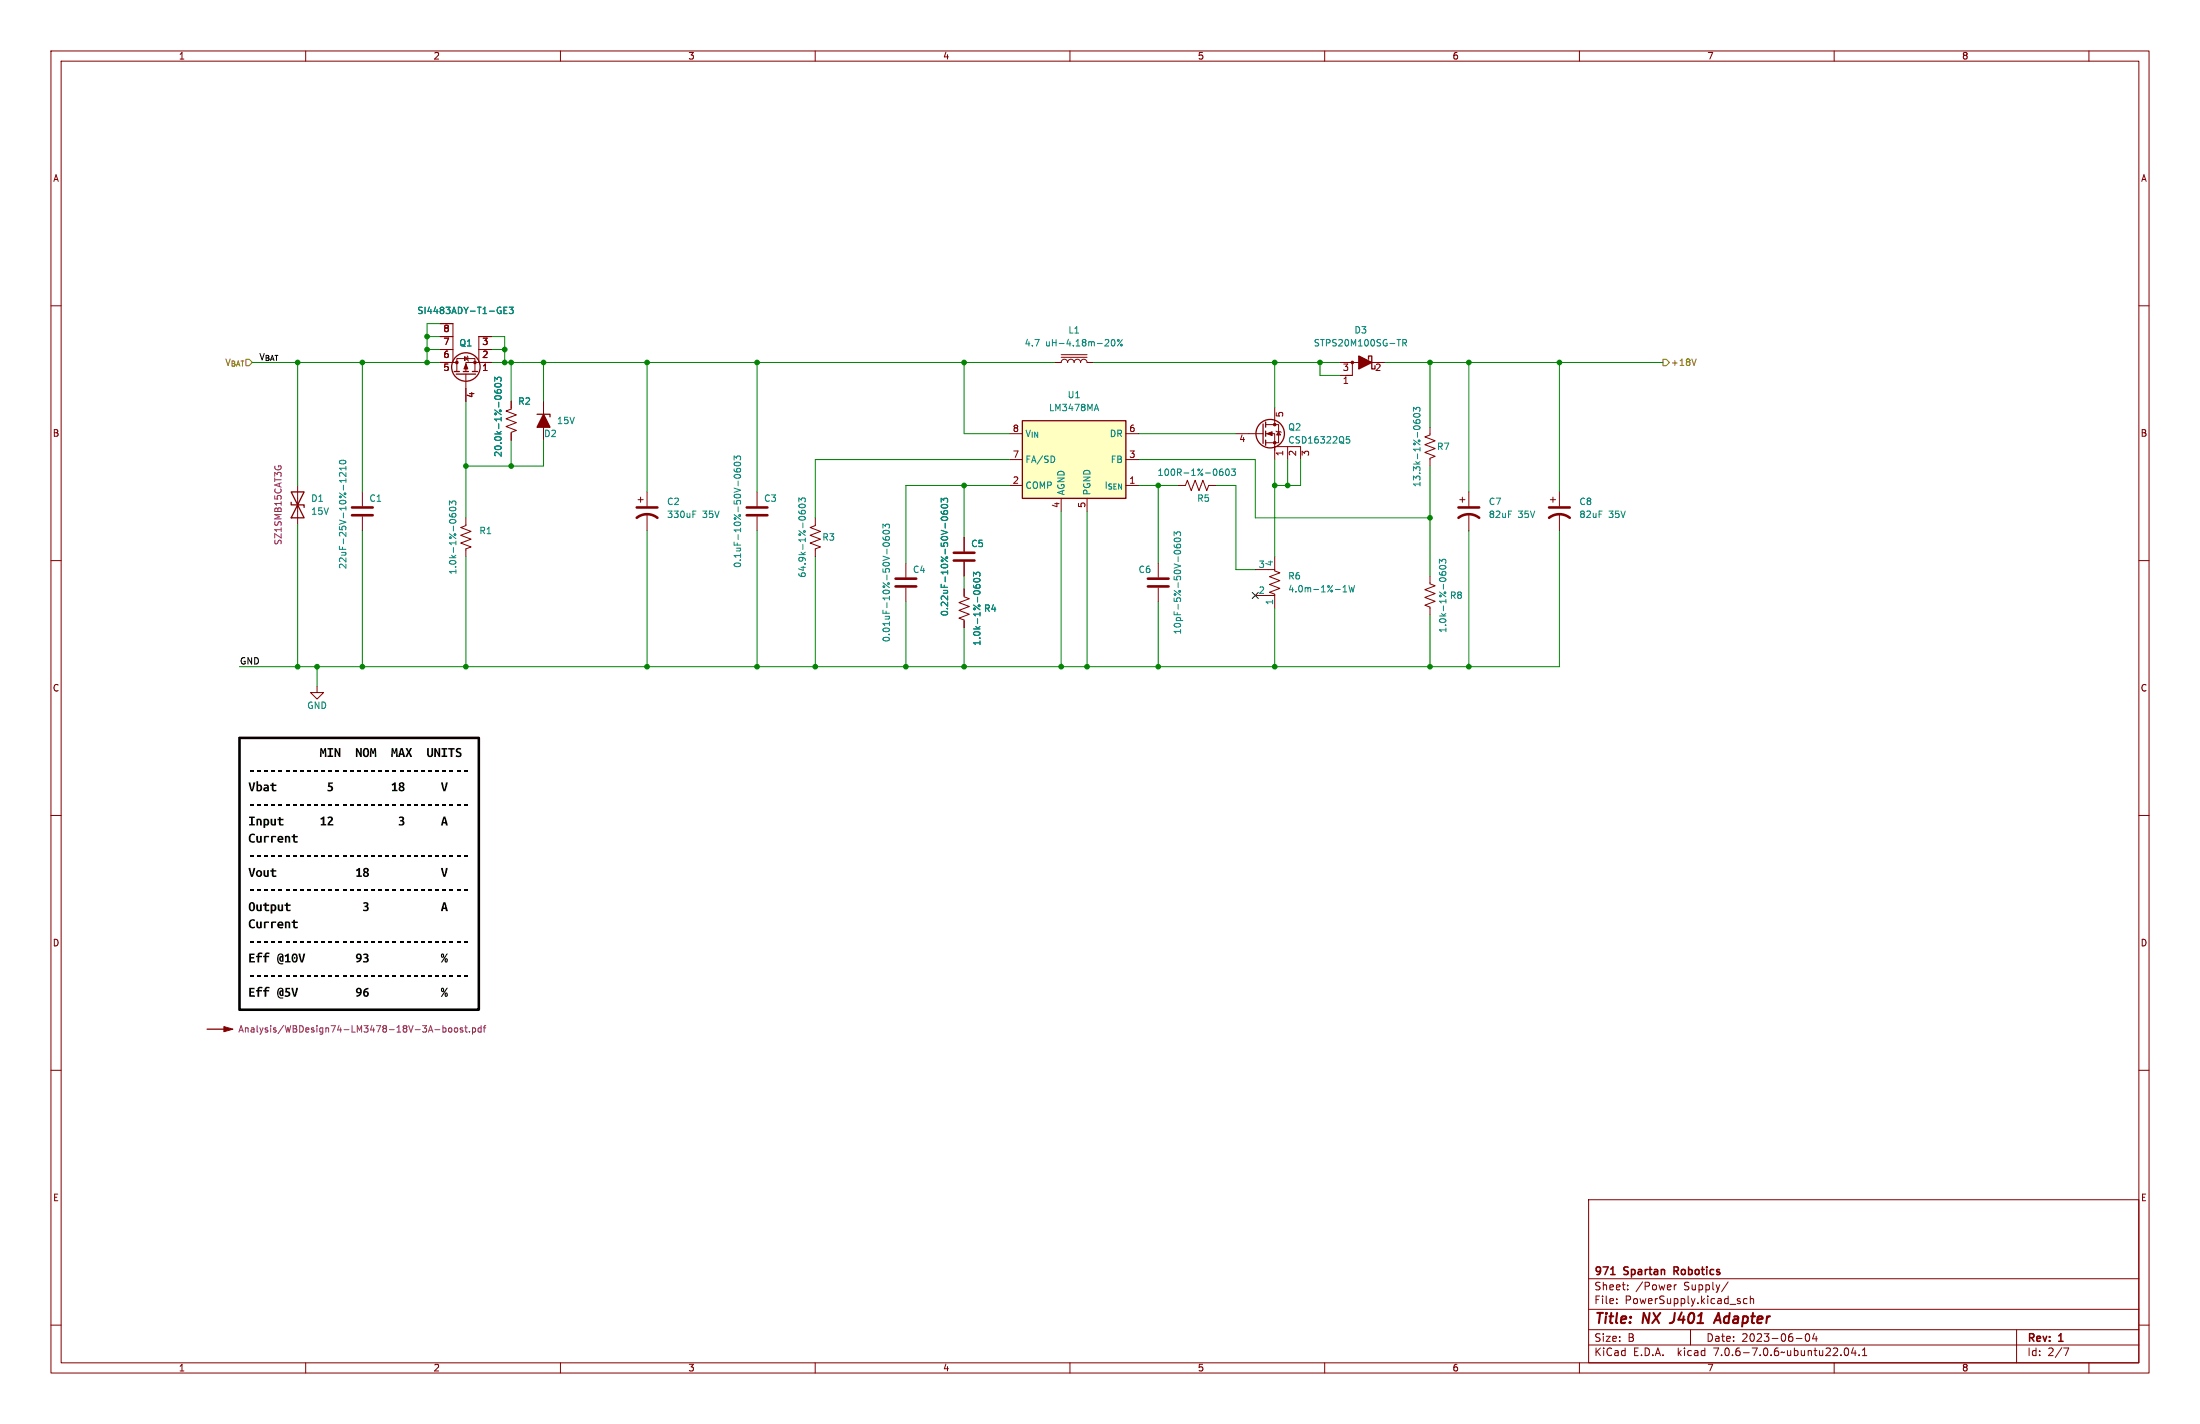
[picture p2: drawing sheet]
<svg xmlns="http://www.w3.org/2000/svg" width="432mm" height="279mm" viewBox="0 0 432 279" stroke-linecap="round" stroke-linejoin="round" font-family="sans-serif">
<g fill="none" stroke="#840000" stroke-width=".2">
<path d="M10 10h411.8v259.4h-411.8zM12 12h407.8v255.4h-407.8zM60 10v2M110 10v2M160 10v2M210 10v2M260 10v2M310 10v2M360 10v2M410 10v2M10 60h2M419.8 60h2"/>
<path d="M86.4 71.1h3.3M86.4 63.5h2.5v7.6M86.4 68.6h2.5M86.4 66h2.5M89.7 72.9v-2.5h3.5v2.5M91.2 70l.6 .4-.6 .3zM91.4 73.4v5.3M91.7 69.9l.2 1M94 71.1h-2.6v1.8M94 71.1h2.5M94 68.6h2.5M96.5 66h-2.5v5.1"/>
<path d="M100.3 78.7v1.6l-1 .3 2 .8-2 .8 2 .7-2 .8 2 .8-1 .3v1.6M106.7 78.7v7.7M207 71.1h1.3a.64 .64 0 0 1 .6-.6 .64 .64 0 0 1 .6 .6 .64 .64 0 0 1 .7-.6 .64 .64 0 0 1 .6 .6 .64 .64 0 0 1 .7-.6 .64 .64 0 0 1 .6 .6 .64 .64 0 0 1 .6-.6 .64 .64 0 0 1 .7 .6h1.2M208.3 70.1h5.1M208.3 69.6h5.1M262.9 71.1h2.5M262.9 73.7h2.5M271.8 71.1h-6.4v2.6h-1.2M58.4 95.3v7.6M71.1 96.5v2.8M125.2 98h1M125.7 97.5v1.1"/>
<path d="M127 96.5v2.8M148.6 96.5v2.8M198.1 95.3h2.6M198.1 90.2h2.6M198.1 85.1h2.6M208.3 97.8v2.5M213.4 97.8v2.5M221 95.3h2.5M221 90.2h2.5M221 85.1h2.5M231.1 95.3h1.6l.3-1.1 .8 2.1 .8-2.1 .7 2.1 .8-2.1 .8 2.1 .3-1h1.6M242.6 85.1h5.3"/>
<path d="M248.4 85.1h1.8v5.1M248.4 83.3h2.6v3.6h-2.6M250.2 80v3.3M250.2 88.4v-.8h5.1v2.6M250.4 84.6l1.1 .2M251 84.7l.3 .6h-.7zM252.7 87.6v2.6M280.7 83.8v1.5l-1 .4 2 .8-2 .7 2 .8-2 .8 2 .7-1 .4v1.5M286.5 98h1M287 97.5v1.1M288.3 96.5v2.8M304.3 98h1"/>
<path d="M304.8 97.5v1.1M306.1 96.5v2.8M10 110h2M71.1 101.3v2.8M91.4 101.6v1.5l-1 .4 2.1 .8-2.1 .7 2.1 .8-2.1 .8 2.1 .7-1.1 .4v1.5M127 100.8v3.3M148.6 101.3v2.8M160 101.6v1.5l-1 .4 2 .8-2 .7 2 .8-2 .8 2 .7-1 .4v1.5M177.8 110.5v2.8M177.8 115.3v2.8M189.2 115.6v1.5l1 .4-2 .7 2 .8-2 .8 2 .7-2 .8 1 .4v1.5M189.2 105.4v2.8"/>
<path d="M189.2 110.2v2.8M227.3 110.5v2.8M227.3 115.3v2.8M246.4 116.8h3.8M246.4 111.8h2.5M250.2 109.2v2.8l1 .4-2 .8 2 .7-2 .8 2 .7-2 .8 1 .4v2.8M280.7 113v1.6l1 .3-2 .8 2 .8-2 .7 2 .8-2 .7 1 .4v1.6M288.3 100.8v3.3M306.1 100.8v3.3M419.8 110h2M62.2 134.6v1.3h1.3l-1.3 1.3-1.2-1.3h1.2M10 160h2"/>
<path d="M419.8 160h2M10 210h2M419.8 210h2M311.8 235.4h108v32h-108zM10 260h2M311.8 256.9h108M311.8 250.9h108M317.3 255.6v.2M317.3 254.9v.1M319.5 252.9v.2M319.5 252.2v.1M328.6 252.1v1"/>
<path d="M329 252.1l-.2 .1-.2 .2M339.2 251.5l-1.3 1.9M342.9 254.9l-.4-.1-.3 .3 .1 .6h.6M343.5 254.9l.3-.1 .3 .1 .1 .9M343.5 254.3v1.5M419.8 260h2M60 267.4v2M110 267.4v2M160 267.4v2M210 267.4v2M260 267.4v2M310 267.4v2"/>
<path d="M311.8 263.9h108M311.8 260.9h108M331.8 260.9v3M352.5 262.6h1.2M354.5 261.8l.2-.1a.8 .8 0 0 1 .5 .7 .8 .8 0 0 1-.5 .8 1 1 0 0 1-.2-1.4zM356.1 261.6l-.3 1.1h.9M356.5 262.2v1M360 267.4v2M362.2 264.6l.1-.1a.8 .8 0 0 1 .5 .7 .8 .8 0 0 1-.5 .8 1 1 0 0 1-.1-1.4zM363.8 264.4l-.4 1.1h.9M364.1 265v1M364.9 265.8v.2"/>
<path d="M365.5 266h.9M365.5 264.9l.5-.4v1.5M395.8 260.9v6.5M405 264.5h1l-.6 1.5M410 267.4v2"/>
</g>
<path d="M328.2 259.5l-.5 .1M336.4 259.6l.9-2 .4 2M336.6 259h1" fill="none" stroke="#840000" stroke-width=".4"/>
<path d="M316.1 250.1h.9M328.6 249.4h.5M329.1 248.6h-.5v1.5" fill="none" stroke="#840000" stroke-width=".3"/>
<g fill="none" stroke="#008484" stroke-width=".2">
<path d="M97.1 74.8v-.8l.5 .4 .1-.3h.5l.2 .2-.2 .5M97.1 76.6l.1 .3 .2 .2 .7 .1 .3-.3-.2-.4-.4-.1-.2 .2v.3l.2 .3M97.2 75.3a.68 .68 0 0 1 1.2 .3 .72 .72 0 0 1-1.3-.1zM98.9 60.9h.4M99.5 60.3h-.6v1.2h.6M99.9 60.3h.8l-.4 .5 .4 .1v.5l-.2 .1-.6-.1M215.2 79.3l.4 1.3M218.2 66.7l.2-.1a.68 .68 0 0 1 .5 .7 .68 .68 0 0 1-.5 .6l-.3-.5zM220.3 66.6l-1 1.3M274.2 66.6h.7M275.3 67.3l.6-.1 .2-.2-.1-.3-.7-.1v1.3M275.6 67.3l.5 .6"/>
<path d="M66.7 90.4a.68 .68 0 0 1 1.2 .3 .72 .72 0 0 1-1.3-.1zM67.9 91.5v.7M67.9 92.7v.8l-.9-.8-.4 .3 .1 .4M67.9 93.9v.8M67.9 94.3h-1.3l.4 .4M67.9 91.9h-1.3l.4 .3M88.2 99.1v-.8l.5 .4 .1-.3h.6l.1 .1-.1 .6M88.3 99.7a.75 .75 0 0 1 1.2 .2 .72 .72 0 0 1-1.3-.1zM144.1 90.3v-.8l.5 .4 .1-.4h.5l.2 .2-.2 .6M144.1 92l.1 .4 .2 .2h.7l.3-.2-.2-.4-.4-.1-.2 .1v.4l.2 .2M144.2 90.9a.75 .75 0 0 1 1.2 .2 .72 .72 0 0 1-1.3-.1zM144.2 93.2a.68 .68 0 0 1 1.2 .3 .72 .72 0 0 1-1.3-.1z"/>
<path d="M156.8 98.5v-.8l.5 .4 .1-.3h.5l.2 .1-.2 .6M156.9 99.1a.75 .75 0 0 1 1.2 .2 .72 .72 0 0 1-1.3-.1zM184.7 98.5v-.7l.5 .4 .1-.4h.6l.1 .2-.1 .5M184.9 99.1a.68 .68 0 0 1 1.1 .3 .72 .72 0 0 1-1.3-.1zM206.9 89.7l.1 .3-.1 .6M214.9 80.2h.6M239.5 92.6l.3-.1 .3 .2-.2 .5h-.4M239.9 92l-.4 .1M240.7 92.1l.1-.1a.68 .68 0 0 1 .5 .7 .68 .68 0 0 1-.5 .6l-.3-.5zM241.7 92h.8l-.4 .5 .3 .1v.6l-.2 .1-.5-.1M264.3 85.7h.6M264.3 86.2h.4l.2 .2-.1 .5h-.5"/>
<path d="M277.4 80.7v-.8l.5 .4 .1-.3h.6l.1 .2-.1 .5M277.4 82.5l.1 .3 .2 .2 .8 .1 .2-.3-.1-.4-.4-.1-.2 .2-.1 .3 .3 .3M277.5 81.3a.75 .75 0 0 1 1.2 .3 .72 .72 0 0 1-1.3-.2zM88.2 100.8l.1 .4 .2 .2M88.8 101.3l-.1-.3 .2-.3 .5 .1v.5M136 100.9h.4M136 100.3h.6M156.8 100.2l.1 .4 .2 .2h.7l.3-.2-.2-.4-.4-.1-.2 .1v.4l.2 .2M173.3 103.6v-.8l.5 .5 .1-.4h.5l.2 .2-.2 .5M173.3 105.4l.1 .3 .2 .2 .7 .1 .3-.3-.2-.4h-.4l-.2 .1v.3l.2 .3M173.4 106.6a.75 .75 0 0 1 1.2 .3 .72 .72 0 0 1-1.3-.1zM173.4 104.2a.68 .68 0 0 1 1.2 .3 .72 .72 0 0 1-1.3-.1z"/>
<path d="M184.7 100.3l.1 .4 .2 .1 .8 .1 .2-.2-.1-.5h-.4l-.2 .1-.1 .4 .3 .2M184.8 101.6a.75 .75 0 0 1 1.2 .2 .72 .72 0 0 1-1.3-.1zM191.1 113.1v-.8l.5 .4 .1-.4h.5l.1 .2-.1 .6M191.1 114.8v.4l.3 .2M191.2 113.6a.69 .69 0 0 1 1.1 .3 .72 .72 0 0 1-1.2-.1zM191.6 115.3v-.4l.2-.2 .5 .1v.5M230.4 105.1v-.7l.5 .4 .2-.4h.5l.1 .2-.1 .5M230.4 106.9l.1 .4 .3 .1 .7 .1 .2-.2-.1-.5h-.4l-.2 .1-.1 .4 .3 .2M230.6 105.7a.69 .69 0 0 1 1.1 .3 .72 .72 0 0 1-1.3-.1zM230.7 108.6l-.3-.2a.68 .68 0 0 1 .7-.4 .68 .68 0 0 1 .6 .4l-.2 .2M263.6 116.1h.7M263.6 115.2l.4-.3v1.2"/>
<path d="M264.8 114.9l.3 1.2 .2-.9 .2 .9 .3-1.2M282.5 110.5v-.8l.5 .5 .1-.4h.6l.1 .2-.1 .5M282.5 112.3l.1 .3 .2 .2M282.6 111.1a.75 .75 0 0 1 1.2 .3 .72 .72 0 0 1-1.3-.2zM283.1 112.8l-.1-.4 .2-.2 .5 .1v.5"/>
<circle cx="219.5" cy="66.8" r=".18"/>
<circle cx="220.1" cy="67.7" r=".18"/>
</g>
<path d="M200.7 82.6h20.3v15.2h-20.3z" fill="#ffffc2" stroke="#ffffc2" stroke-width=".2"/>
<g fill="none" stroke="#840000" stroke-width=".25">
<path d="M89.2 72.9h1M89.5 73.4h3.8M90.9 72.9h1M92.7 72.9h1M268.6 70.5v-.6h.6v2.5h.7v-.6M57.1 98.6v.5h2.6v.5M57.1 96.5h2.6l-2.6 5.1h2.6zM105.4 81.3h2.5v.5M200.7 82.6h20.3v15.2h-20.3zM247.9 83.2v3.8M248.4 82.8v1M248.4 84.6v1"/>
<path d="M248.4 86.4v1M40.6 201.9h4.1"/>
<circle cx="91.4" cy="72" r="2.79"/>
<circle cx="249.3" cy="85.1" r="2.79"/>
</g>
<g fill="none" stroke="#840000" stroke-width=".51">
<path d="M69.1 99.6h4.1M125 99.6h4M146.6 99.6h4M286.3 99.6h4M304 99.6h4.1M69.1 101.1h4.1M125 101.6a3.3 3.3 0 0 1 4 0M146.6 101.1h4M175.8 115.1h4M175.8 113.5h4M187.2 110h4.1M187.2 108.5h4.1"/>
<path d="M225.3 115.1h4.1M225.3 113.5h4.1M286.3 101.6a3.3 3.3 0 0 1 4 0M304 101.6a3.3 3.3 0 0 1 4.1 0"/>
</g>
<g fill="#840000" stroke="#840000" stroke-width=".25">
<path d="M106.7 81.3l1.2 2.5h-2.5z"/>
<path d="M266.7 69.9l2.5 1.2-2.5 1.3z"/>
</g>
<g fill="#840000" stroke="#840000" stroke-width=".2">
<path d="M43.9 201.4l1.8 .5-1.8 .5z"/>
<path d="M91.4 71.4l.4 1h-.7z"/>
<path d="M248.7 85.1l1-.4v.8z"/>
<circle cx="93.2" cy="71.1" r=".25"/>
<circle cx="89.7" cy="71.1" r=".25"/>
<circle cx="250.2" cy="86.9" r=".25"/>
<circle cx="250.2" cy="83.3" r=".25"/>
<circle cx="265.4" cy="71.1" r=".25"/>
</g>
<g fill="none" stroke="#840084" stroke-width=".2">
<path d="M54 91.5l-.1 .3M54.6 91.7v-.3h.5l.1 .3M85.4 202h.9M86.9 201.2v1.3M86.9 201.7h.4l.2 .2-.1 .5h-.5M88.1 201.8l.2-.1 .3 .1 .1 .5-.1 .1h-.5zM89.2 201.8l.2-.1 .4 .1v.5l-.1 .1h-.5zM90.8 201.7h-.3l-.2 .1 .1 .2 .4 .1v.3h-.5M91.2 201.7h.5M91.4 201.2v1.1l.3 .2M92.1 202.4v.1M92.7 201.7h.4l.2 .2-.1 .5h-.5"/>
<path d="M92.7 201.7v1.2M94.4 201.7h-.3l-.3 .2 .1 .5h.5M94.4 201.2v1.3M94.9 201.7h.4M95.3 201.2l-.3 .2v1.1"/>
</g>
<path d="M326.4 70.5h.6l.7 .6-.7 .7h-.6zM332.9 70.4l-.4 1.3" fill="none" stroke="#848400" stroke-width=".2"/>
<path d="M47 144.8h47v53.3h-47z" fill="none" stroke="#000" stroke-width=".5"/>
<g fill="#000">
<path d="M49.1 151h.7v.4h-.7zM49.1 157.7h.7v.4h-.7zM50.5 151h.7v.4h-.7zM50.5 157.7h.7v.4h-.7zM51.9 151h.7v.4h-.7zM51.9 157.7h.7v.4h-.7zM53.3 151h.7v.4h-.7zM53.3 157.7h.7v.4h-.7zM54.7 151h.7v.4h-.7zM54.7 157.7h.7v.4h-.7zM56.1 151h.7v.4h-.7zM56.1 157.7h.7v.4h-.7z"/>
<path d="M57.5 151h.7v.4h-.7zM57.5 157.7h.7v.4h-.7zM58.9 151h.7v.4h-.7zM58.9 157.7h.7v.4h-.7zM60.3 151h.7v.4h-.7zM60.3 157.7h.7v.4h-.7zM61.6 151h.8v.4h-.8zM61.6 157.7h.8v.4h-.8zM63 151h.8v.4h-.8zM63 157.7h.8v.4h-.8zM64.4 151h.8v.4h-.8zM64.4 157.7h.8v.4h-.8z"/>
<path d="M65.8 151h.8v.4h-.8zM65.8 157.7h.8v.4h-.8zM67.2 151h.8v.4h-.8zM67.2 157.7h.8v.4h-.8zM68.6 151h.8v.4h-.8zM68.6 157.7h.8v.4h-.8zM70 151h.8v.4h-.8zM70 157.7h.8v.4h-.8zM71.4 151h.8v.4h-.8zM71.4 157.7h.8v.4h-.8zM72.8 151h.8v.4h-.8zM72.8 157.7h.8v.4h-.8z"/>
<path d="M74.2 151h.8v.4h-.8zM74.2 157.7h.8v.4h-.8zM75.6 151h.8v.4h-.8zM75.6 157.7h.8v.4h-.8zM77 151h.8v.4h-.8zM77 157.7h.8v.4h-.8zM78.4 151h.8v.4h-.8zM78.4 157.7h.8v.4h-.8zM79.8 151h.8v.4h-.8zM79.8 157.7h.8v.4h-.8zM81.2 151h.8v.4h-.8zM81.2 157.7h.8v.4h-.8z"/>
<path d="M82.6 151h.8v.4h-.8zM82.6 157.7h.8v.4h-.8zM84 151h.8v.4h-.8zM84 157.7h.8v.4h-.8zM85.4 151h.8v.4h-.8zM85.4 157.7h.8v.4h-.8zM86.8 151h.8v.4h-.8zM86.8 157.7h.8v.4h-.8zM88.2 151h.8v.4h-.8zM88.2 157.7h.8v.4h-.8zM89.6 151h.8v.4h-.8zM89.6 157.7h.8v.4h-.8z"/>
<path d="M91 151h.8v.4h-.8zM91 157.7h.8v.4h-.8zM49.1 167.8h.7v.4h-.7zM49.1 174.5h.7v.4h-.7zM50.5 167.8h.7v.4h-.7zM50.5 174.5h.7v.4h-.7zM51.9 167.8h.7v.4h-.7zM51.9 174.5h.7v.4h-.7zM53.3 167.8h.7v.4h-.7zM53.3 174.5h.7v.4h-.7zM54.7 167.8h.7v.4h-.7zM54.7 174.5h.7v.4h-.7z"/>
<path d="M56.1 167.8h.7v.4h-.7zM56.1 174.5h.7v.4h-.7zM57.5 167.8h.7v.4h-.7zM57.5 174.5h.7v.4h-.7zM58.9 167.8h.7v.4h-.7zM58.9 174.5h.7v.4h-.7zM60.3 167.8h.7v.4h-.7zM60.3 174.5h.7v.4h-.7zM61.6 167.8h.8v.4h-.8zM61.6 174.5h.8v.4h-.8zM63 167.8h.8v.4h-.8zM63 174.5h.8v.4h-.8z"/>
<path d="M64.4 167.8h.8v.4h-.8zM64.4 174.5h.8v.4h-.8zM65.8 167.8h.8v.4h-.8zM65.8 174.5h.8v.4h-.8zM67.2 167.8h.8v.4h-.8zM67.2 174.5h.8v.4h-.8zM68.6 167.8h.8v.4h-.8zM68.6 174.5h.8v.4h-.8zM70 167.8h.8v.4h-.8zM70 174.5h.8v.4h-.8zM71.4 167.8h.8v.4h-.8zM71.4 174.5h.8v.4h-.8z"/>
<path d="M72.8 167.8h.8v.4h-.8zM72.8 174.5h.8v.4h-.8zM74.2 167.8h.8v.4h-.8zM74.2 174.5h.8v.4h-.8zM75.6 167.8h.8v.4h-.8zM75.6 174.5h.8v.4h-.8zM77 167.8h.8v.4h-.8zM77 174.5h.8v.4h-.8zM78.4 167.8h.8v.4h-.8zM78.4 174.5h.8v.4h-.8zM79.8 167.8h.8v.4h-.8zM79.8 174.5h.8v.4h-.8z"/>
<path d="M81.2 167.8h.8v.4h-.8zM81.2 174.5h.8v.4h-.8zM82.6 167.8h.8v.4h-.8zM82.6 174.5h.8v.4h-.8zM84 167.8h.8v.4h-.8zM84 174.5h.8v.4h-.8zM85.4 167.8h.8v.4h-.8zM85.4 174.5h.8v.4h-.8zM86.8 167.8h.8v.4h-.8zM86.8 174.5h.8v.4h-.8zM88.2 167.8h.8v.4h-.8zM88.2 174.5h.8v.4h-.8z"/>
<path d="M89.6 167.8h.8v.4h-.8zM89.6 174.5h.8v.4h-.8zM91 167.8h.8v.4h-.8zM91 174.5h.8v.4h-.8zM49.1 184.6h.7v.4h-.7zM49.1 191.3h.7v.4h-.7zM50.5 184.6h.7v.4h-.7zM50.5 191.3h.7v.4h-.7zM51.9 184.6h.7v.4h-.7zM51.9 191.3h.7v.4h-.7zM53.3 184.6h.7v.4h-.7zM53.3 191.3h.7v.4h-.7z"/>
<path d="M54.7 184.6h.7v.4h-.7zM54.7 191.3h.7v.4h-.7zM56.1 184.6h.7v.4h-.7zM56.1 191.3h.7v.4h-.7zM57.5 184.6h.7v.4h-.7zM57.5 191.3h.7v.4h-.7zM58.9 184.6h.7v.4h-.7zM58.9 191.3h.7v.4h-.7zM60.3 184.6h.7v.4h-.7zM60.3 191.3h.7v.4h-.7zM61.6 184.6h.8v.4h-.8zM61.6 191.3h.8v.4h-.8z"/>
<path d="M63 184.6h.8v.4h-.8zM63 191.3h.8v.4h-.8zM64.4 184.6h.8v.4h-.8zM64.4 191.3h.8v.4h-.8zM65.8 184.6h.8v.4h-.8zM65.8 191.3h.8v.4h-.8zM67.2 184.6h.8v.4h-.8zM67.2 191.3h.8v.4h-.8zM68.6 184.6h.8v.4h-.8zM68.6 191.3h.8v.4h-.8zM70 184.6h.8v.4h-.8zM70 191.3h.8v.4h-.8z"/>
<path d="M71.4 184.6h.8v.4h-.8zM71.4 191.3h.8v.4h-.8zM72.8 184.6h.8v.4h-.8zM72.8 191.3h.8v.4h-.8zM74.2 184.6h.8v.4h-.8zM74.2 191.3h.8v.4h-.8zM75.6 184.6h.8v.4h-.8zM75.6 191.3h.8v.4h-.8zM77 184.6h.8v.4h-.8zM77 191.3h.8v.4h-.8zM78.4 184.6h.8v.4h-.8zM78.4 191.3h.8v.4h-.8z"/>
<path d="M79.8 184.6h.8v.4h-.8zM79.8 191.3h.8v.4h-.8zM81.2 184.6h.8v.4h-.8zM81.2 191.3h.8v.4h-.8zM82.6 184.6h.8v.4h-.8zM82.6 191.3h.8v.4h-.8zM84 184.6h.8v.4h-.8zM84 191.3h.8v.4h-.8zM85.4 184.6h.8v.4h-.8zM85.4 191.3h.8v.4h-.8zM86.8 184.6h.8v.4h-.8zM86.8 191.3h.8v.4h-.8z"/>
<path d="M88.2 184.6h.8v.4h-.8zM88.2 191.3h.8v.4h-.8zM89.6 184.6h.8v.4h-.8zM89.6 191.3h.8v.4h-.8zM91 184.6h.8v.4h-.8zM91 191.3h.8v.4h-.8z"/>
</g>
<g fill="none" stroke="#008400" stroke-width=".2">
<path d="M49.5 71.1h36.9M58.4 71.1v24.2M71.1 71.1v25.4M83.8 68.6h2.6M83.8 66h2.6M86.4 63.5h-2.6v7.6M91.4 78.7v22.9M96.5 71.1h110.5M96.5 66h2.6v5.1M96.5 68.6h2.6M100.3 71.1v7.6M106.7 71.1v7.6"/>
<path d="M127 71.1v25.4M148.6 71.1v25.4M189.2 71.1v14h8.9M214.6 71.1h48.3M250.2 71.1v8.9M259.1 71.1v2.6h3.8M271.8 71.1h54.6M280.7 71.1v12.7M288.3 71.1v25.4M306.1 71.1v25.4M100.3 86.4v5M106.7 86.4v5h-15.3"/>
<path d="M189.2 95.3v10.1M198.1 95.3h-20.3v15.2M198.1 90.2h-38.1v11.4M223.5 95.3h7.6M223.5 90.2h22.9v11.4h34.3M223.5 85.1h19.1M227.3 95.3v15.2M238.8 95.3h3.8v16.5h3.8M250.2 90.2v19M252.7 90.2v5.1M255.3 90.2v5.1h-5.1M280.7 91.4v21.6"/>
<path d="M58.4 102.9v27.9M71.1 104.1v26.7M91.4 109.2v21.6M127 104.1v26.7M148.6 104.1v26.7M160 109.2v21.6M177.8 118.1v12.7M189.2 113v2.6M208.3 100.3v30.5M213.4 100.3v30.5M227.3 118.1v12.7M250.2 119.4v11.4"/>
<path d="M288.3 104.1v26.7M306.1 104.1v26.7h-259.1M62.2 130.8v3.8M189.2 123.2v7.6M280.7 120.7v10.1"/>
</g>
<path d="M245.8 116.2l1.2 1.2M247 116.2l-1.2 1.2" fill="none" stroke="#000084" stroke-width=".2"/>
<g fill="#008400" stroke="#008400" stroke-width=".2">
<circle cx="208.3" cy="130.8" r=".46"/>
<circle cx="213.4" cy="130.8" r=".46"/>
<circle cx="227.3" cy="130.8" r=".46"/>
<circle cx="227.3" cy="95.3" r=".46"/>
<circle cx="250.2" cy="130.8" r=".46"/>
<circle cx="189.2" cy="130.8" r=".46"/>
<circle cx="127" cy="71.1" r=".46"/>
<circle cx="106.7" cy="71.1" r=".46"/>
<circle cx="189.2" cy="71.1" r=".46"/>
<circle cx="148.6" cy="130.8" r=".46"/>
<circle cx="160" cy="130.8" r=".46"/>
<circle cx="127" cy="130.8" r=".46"/>
<circle cx="189.2" cy="95.3" r=".46"/>
<circle cx="177.8" cy="130.8" r=".46"/>
<circle cx="148.6" cy="71.1" r=".46"/>
<circle cx="71.1" cy="130.8" r=".46"/>
<circle cx="91.4" cy="130.8" r=".46"/>
<circle cx="62.2" cy="130.8" r=".46"/>
<circle cx="58.4" cy="130.8" r=".46"/>
<circle cx="71.1" cy="71.1" r=".46"/>
<circle cx="58.4" cy="71.1" r=".46"/>
<circle cx="280.7" cy="101.6" r=".46"/>
<circle cx="252.7" cy="95.3" r=".46"/>
<circle cx="250.2" cy="95.3" r=".46"/>
<circle cx="288.3" cy="71.1" r=".46"/>
<circle cx="280.7" cy="71.1" r=".46"/>
<circle cx="259.1" cy="71.1" r=".46"/>
<circle cx="250.2" cy="71.1" r=".46"/>
<circle cx="288.3" cy="130.8" r=".46"/>
<circle cx="280.7" cy="130.8" r=".46"/>
<circle cx="306.1" cy="71.1" r=".46"/>
<circle cx="100.3" cy="91.4" r=".46"/>
<circle cx="91.4" cy="91.4" r=".46"/>
<circle cx="99.1" cy="71.1" r=".46"/>
<circle cx="100.3" cy="71.1" r=".46"/>
<circle cx="83.8" cy="71.1" r=".46"/>
<circle cx="83.8" cy="68.6" r=".46"/>
<circle cx="83.8" cy="66" r=".46"/>
<circle cx="99.1" cy="68.6" r=".46"/>
</g>
<g font-size="2.8">
<text x="62.7" y="149.4">MIN NOM MAX UNITS</text>
<text x="48.7" y="156.1">Vbat</text>
<text x="64.1" y="156.1">5</text>
<text x="76.7" y="156.1">18</text>
<text x="86.5" y="156.1">V</text>
<text x="48.7" y="162.8">Input</text>
<text x="48.7" y="166.2">Current</text>
<text x="62.7" y="162.8">12</text>
<text x="78.1" y="162.8">3</text>
<text x="86.5" y="162.8">A</text>
<text x="48.7" y="172.9">Vout</text>
<text x="69.7" y="172.9">18</text>
<text x="86.5" y="172.9">V</text>
<text x="48.7" y="179.6">Output</text>
<text x="71.1" y="179.6">3</text>
<text x="86.5" y="179.6">A</text>
<text x="48.7" y="183">Current</text>
<text x="48.7" y="189.7">Eff @10V</text>
<text x="69.7" y="189.7">93</text>
<text x="86.5" y="189.7">%</text>
<text x="48.7" y="196.4">Eff @5V</text>
<text x="69.7" y="196.4">96</text>
<text x="86.5" y="196.4">%</text>
</g>
<g font-size="2.8" fill="#840000">
<text x="312.8" y="260.3">Title:</text>
<text x="322.5" y="260.3">NX</text>
<text x="328.8" y="260.3">J401</text>
<text x="338.3" y="260.3">Adapter</text>
</g>
<g font-size="2.1" fill="#840000">
<text x="312.8" y="250.6">971</text>
<text x="318.8" y="250.6">Spartan</text>
<text x="329.2" y="250.6">Robotics</text>
<text x="312.8" y="256.1">File:</text>
<text x="312.8" y="253.4">Sheet:</text>
<text x="318.9" y="256.1">PowerSupply.kicad_sch</text>
<text x="321" y="253.4">/Power</text>
<text x="330.5" y="253.4">Supply/</text>
<text x="312.8" y="263.5">Size:</text>
<text x="319.5" y="263.5">B</text>
<text x="334.8" y="263.5">Date:</text>
<text x="341.8" y="263.5">2023-06-04</text>
<text x="397.8" y="263.7">Rev:</text>
<text x="404.2" y="263.7">1</text>
<text x="312.8" y="266.3">KiCad</text>
<text x="320.5" y="266.3">E.D.A.</text>
<text x="329.4" y="266.3">kicad</text>
<text x="336.6" y="266.3">7.0.6-7.0.6~ubuntu22.04.1</text>
<text x="397.8" y="266.3">Id:</text>
<text x="401.9" y="266.3">2/7</text>
</g>
<g font-size="1.8" fill="#840000">
<text x="35" y="11.9">1</text>
<text x="85" y="11.9">2</text>
<text x="135" y="11.9">3</text>
<text x="185" y="11.9">4</text>
<text x="235" y="11.9">5</text>
<text x="285" y="11.9">6</text>
<text x="335" y="11.9">7</text>
<text x="385" y="11.9">8</text>
<text x="10.3" y="35.9">A</text>
<text x="420.1" y="35.9">A</text>
<text x="86.9" y="65.5">8</text>
<text x="86.9" y="70.6">6</text>
<text x="86.9" y="68">7</text>
<text x="94.5" y="70.6">2</text>
<text x="94.5" y="68">3</text>
<text x="86.9" y="73.1">5</text>
<text x="94.5" y="73.1">1</text>
<text x="263.5" y="75.6">1</text>
<text x="263.5" y="73.1">3</text>
<text x="269.8" y="73.1">2</text>
<text x="93.4" y="78.2" transform="rotate(-90 93.4 78.2)">4</text>
<text x="252.2" y="82" transform="rotate(-90 252.2 82)">5</text>
<text x="10.3" y="85.9">B</text>
<text x="198.7" y="89.9">7</text>
<text x="198.7" y="84.8">8</text>
<text x="221.5" y="89.9">3</text>
<text x="221.5" y="84.8">6</text>
<text x="243.1" y="87.1">4</text>
<text x="252.2" y="89.6" transform="rotate(-90 252.2 89.6)">1</text>
<text x="254.7" y="89.6" transform="rotate(-90 254.7 89.6)">2</text>
<text x="257.3" y="89.6" transform="rotate(-90 257.3 89.6)">3</text>
<text x="420.1" y="85.9">B</text>
<text x="198.7" y="95">2</text>
<text x="221.5" y="95">1</text>
<text x="208" y="99.8" transform="rotate(-90 208 99.8)">4</text>
<text x="213.1" y="99.8" transform="rotate(-90 213.1 99.8)">5</text>
<text x="10.3" y="135.9">C</text>
<text x="420.1" y="135.9">C</text>
<text x="10.3" y="185.9">D</text>
<text x="420.1" y="185.9">D</text>
<text x="10.3" y="235.9">E</text>
<text x="420.1" y="235.9">E</text>
<text x="35" y="269.3">1</text>
<text x="85" y="269.3">2</text>
<text x="135" y="269.3">3</text>
<text x="185" y="269.3">4</text>
<text x="235" y="269.3">5</text>
<text x="285" y="269.3">6</text>
<text x="335" y="269.3">7</text>
<text x="385" y="269.3">8</text>
</g>
<g font-size="1.8" fill="#008484">
<text x="81.8" y="61.8">SI4483ADY-T1-GE3</text>
<text x="209.6" y="65.6">L1</text>
<text x="265.7" y="65.6">D3</text>
<text x="90.1" y="68.2">Q1</text>
<text x="201" y="68.2">4.7</text>
<text x="205.2" y="68.2">uH-4.18m-20%</text>
<text x="257.8" y="68.2">STPS20M100SG-TR</text>
<text x="101.6" y="79.6">R2</text>
<text x="109.2" y="83.4">15V</text>
<text x="205.8" y="80.9">LM3478MA</text>
<text x="209.4" y="78.3">U1</text>
<text x="98.7" y="89.8" transform="rotate(-90 98.7 89.8)">20.0k-1%-0603</text>
<text x="106.7" y="86">D2</text>
<text x="201.2" y="86">V_{IN}</text>
<text x="217.7" y="86">DR</text>
<text x="252.7" y="84.7">Q2</text>
<text x="252.7" y="87.2">CSD16322Q5</text>
<text x="282" y="88.5">R7</text>
<text x="201.2" y="91">FA/SD</text>
<text x="217.9" y="91">FB</text>
<text x="227.1" y="93.6">100R-1%-0603</text>
<text x="279" y="95.7" transform="rotate(-90 279 95.7)">13.3k-1%-0603</text>
<text x="61" y="98.7">D1</text>
<text x="61" y="101.2">15V</text>
<text x="72.4" y="98.7">C1</text>
<text x="130.8" y="99.3">C2</text>
<text x="130.8" y="101.8">330uF</text>
<text x="137.9" y="101.8">35V</text>
<text x="149.9" y="98.7">C3</text>
<text x="201.2" y="96.1">COMP</text>
<text x="209.1" y="97.3" transform="rotate(-90 209.1 97.3)">AGND</text>
<text x="214.2" y="97.3" transform="rotate(-90 214.2 97.3)">PGND</text>
<text x="216.7" y="96.1">I_{SEN}</text>
<text x="234.9" y="98.7">R5</text>
<text x="292.1" y="99.3">C7</text>
<text x="292.1" y="101.8">82uF</text>
<text x="297.9" y="101.8">35V</text>
<text x="309.9" y="99.3">C8</text>
<text x="309.9" y="101.8">82uF</text>
<text x="315.7" y="101.8">35V</text>
<text x="94" y="105">R1</text>
<text x="161.3" y="106.3">R3</text>
<text x="190.5" y="107.5">C5</text>
<text x="68.2" y="111.8" transform="rotate(-90 68.2 111.8)">22uF-25V-10%-1210</text>
<text x="89.8" y="112.9" transform="rotate(-90 89.8 112.9)">1.0k-1%-0603</text>
<text x="145.6" y="111.5" transform="rotate(-90 145.6 111.5)">0.1uF-10%-50V-0603</text>
<text x="158.3" y="113.5" transform="rotate(-90 158.3 113.5)">64.9k-1%-0603</text>
<text x="179.1" y="112.6">C4</text>
<text x="223.4" y="112.6">C6</text>
<text x="246.9" y="111.5">3</text>
<text x="249.9" y="111.2" transform="rotate(-90 249.9 111.2)">4</text>
<text x="252.7" y="113.9">R6</text>
<text x="246.9" y="116.6">2</text>
<text x="249.9" y="118.8" transform="rotate(-90 249.9 118.8)">1</text>
<text x="252.7" y="116.4">4.0m-1%-1W</text>
<text x="284.5" y="117.7">R8</text>
<text x="186.3" y="121" transform="rotate(-90 186.3 121)">0.22uF-10%-50V-0603</text>
<text x="193" y="120.2">R4</text>
<text x="232" y="124.6" transform="rotate(-90 232 124.6)">10pF-5%-50V-0603</text>
<text x="284.1" y="124.3" transform="rotate(-90 284.1 124.3)">1.0k-1%-0603</text>
<text x="174.9" y="126.1" transform="rotate(-90 174.9 126.1)">0.01uF-10%-50V-0603</text>
<text x="192.6" y="126.8" transform="rotate(-90 192.6 126.8)">1.0k-1%-0603</text>
<text x="60.2" y="139.3">GND</text>
</g>
<g font-size="1.8" fill="#848400">
<text x="44.1" y="72">V_{BAT}</text>
<text x="327.9" y="72">+18V</text>
</g>
<g font-size="1.8">
<text x="50.8" y="70.8">V_{BAT}</text>
<text x="47" y="130.5">GND</text>
</g>
<g font-size="1.8" fill="#840084">
<text x="55.5" y="107.1" transform="rotate(-90 55.5 107.1)">SZ1SMB15CAT3G</text>
<text x="46.7" y="202.8">Analysis/WBDesign74-LM3478-18V-3A-boost.pdf</text>
</g>
</svg>
